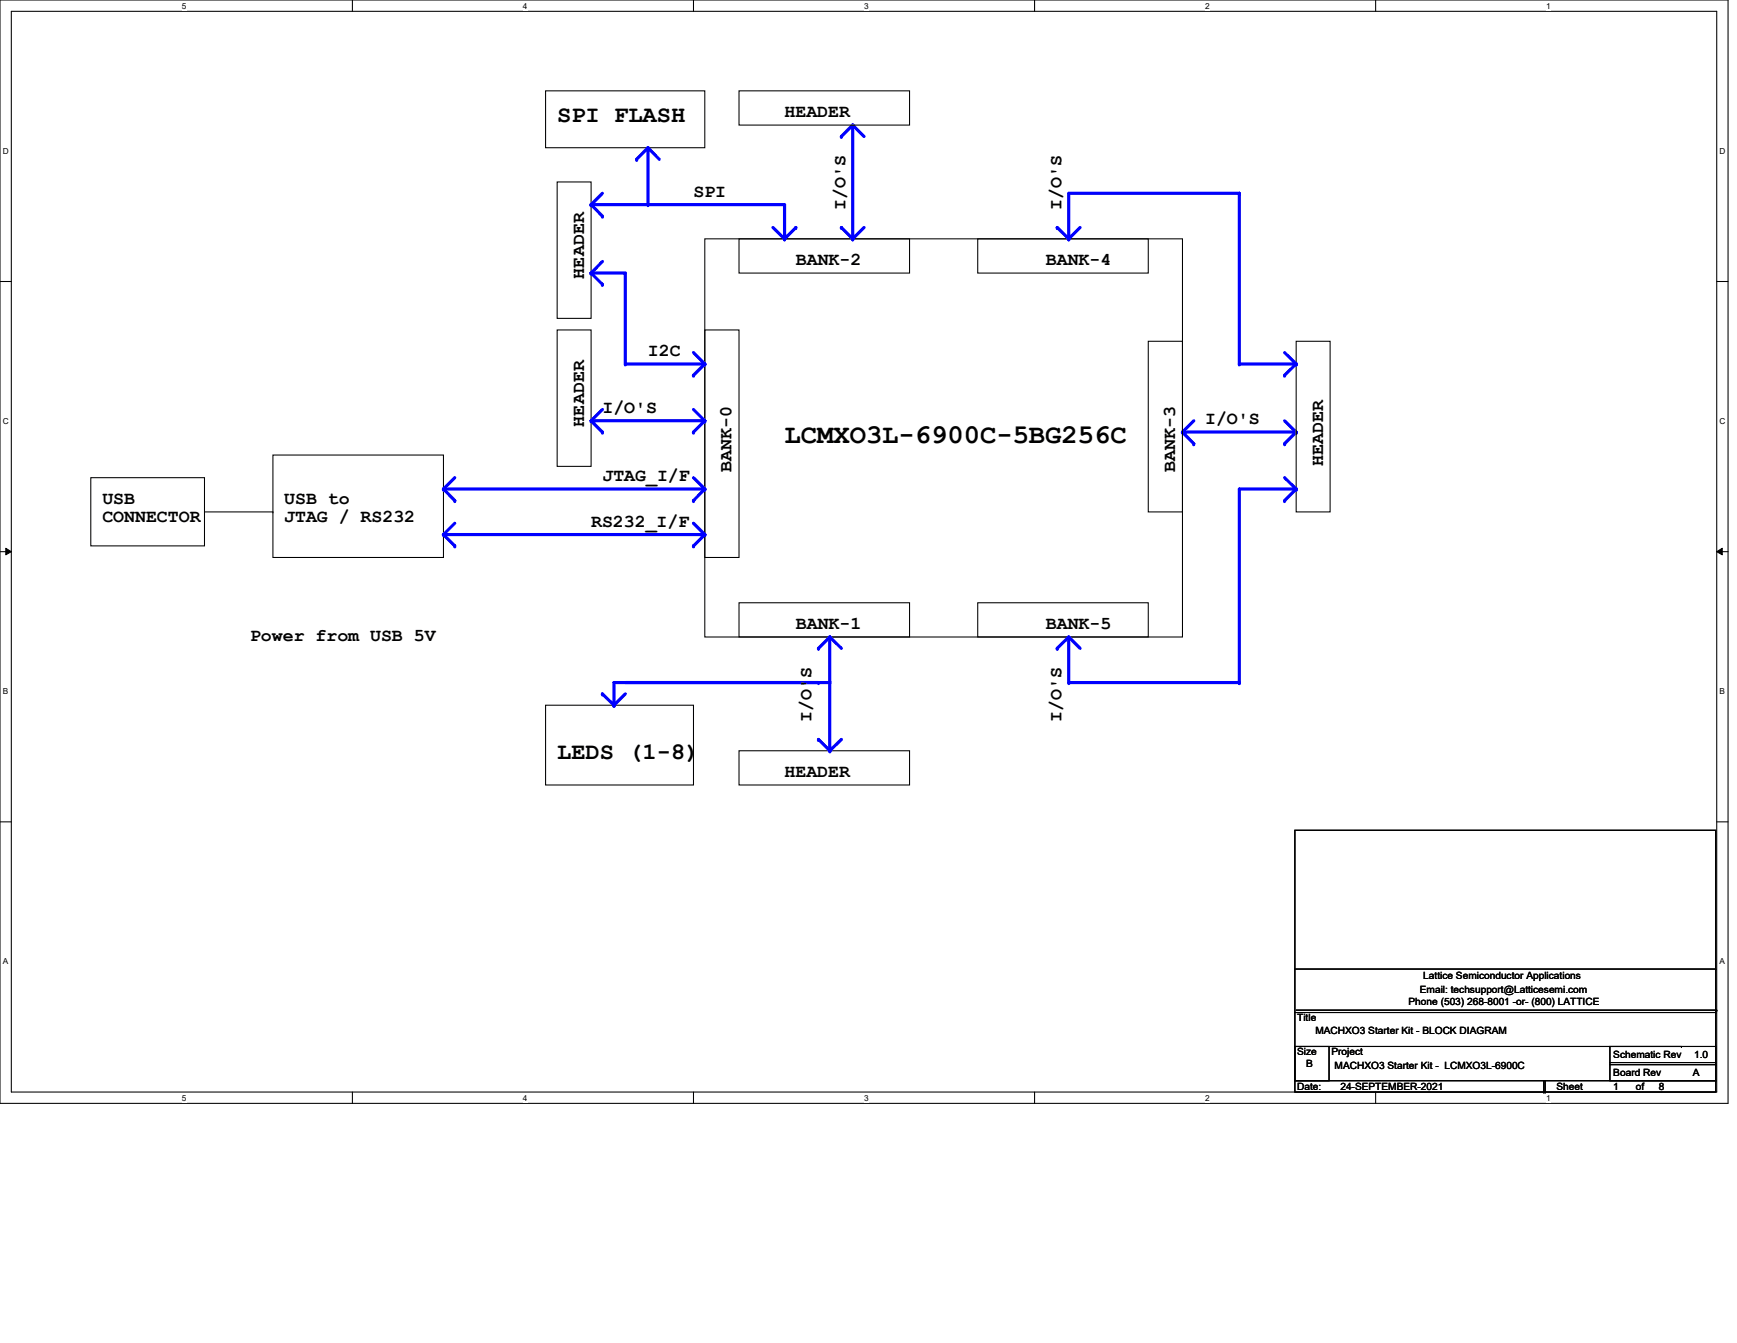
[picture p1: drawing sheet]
<svg xmlns="http://www.w3.org/2000/svg" width="279mm" height="216mm" viewBox="0 0 279 216" stroke-linecap="round" stroke-linejoin="round" font-family="sans-serif">
<path d="M0 0h278v177.4h-278zM1.8 1.8h274.3v173.8h-274.3z" fill="none" stroke="#000" stroke-width=".17"/>
<g fill="#fff">
<path d="M29.3 .2h.7v1.5h-.7z"/>
<path d="M29.3 175.8h.7v1.4h-.7z"/>
</g>
<path d="M56.7 0v1.8M56.7 175.6v1.8" fill="none" stroke="#000" stroke-width=".17"/>
<g fill="#fff">
<path d="M84.1 .2h.7v1.5h-.7z"/>
<path d="M84.1 175.8h.7v1.4h-.7z"/>
</g>
<path d="M111.5 0v1.8M111.5 175.6v1.8" fill="none" stroke="#000" stroke-width=".17"/>
<g fill="#fff">
<path d="M139 .2h.7v1.5h-.7z"/>
<path d="M139 175.8h.7v1.4h-.7z"/>
</g>
<path d="M166.4 0v1.8M166.4 175.6v1.8" fill="none" stroke="#000" stroke-width=".17"/>
<g fill="#fff">
<path d="M193.8 .2h.8v1.5h-.8z"/>
<path d="M193.8 175.8h.8v1.4h-.8z"/>
</g>
<path d="M221.3 0v1.8M221.3 175.6v1.8" fill="none" stroke="#000" stroke-width=".17"/>
<g fill="#fff">
<path d="M248.7 .2h.7v1.5h-.7z"/>
<path d="M248.7 175.8h.7v1.4h-.7z"/>
<path d="M.5 23.5h.9v1.5h-.9z"/>
<path d="M276.6 23.5h.9v1.5h-.9z"/>
<path d="M.5 67h.9v1.5h-.9z"/>
<path d="M276.6 67h.9v1.5h-.9z"/>
</g>
<path d="M0 45.3h1.8M276.1 45.3h1.9" fill="none" stroke="#000" stroke-width=".17"/>
<g fill="#fff">
<path d="M.5 110.4h.8v1.5h-.8z"/>
<path d="M276.6 110.4h.9v1.5h-.9z"/>
</g>
<path d="M0 88.7h1.8M276.1 88.7h1.9" fill="none" stroke="#000" stroke-width=".17"/>
<path d="M.9 88.1l.9 .6-.9 .5zM276.1 88.7l.9-.6v1.1z" fill="#000"/>
<path d="M.9 88.1l.9 .6-.9 .5zM276.1 88.7l.9-.6v1.1z" fill="none" stroke="#000" stroke-width=".16"/>
<g fill="#fff">
<path d="M.5 153.8h.8v1.5h-.8z"/>
<path d="M276.6 153.8h.9v1.5h-.9z"/>
</g>
<g fill="none" stroke="#000" stroke-width=".17">
<path d="M113.4 38.4h76.8v64h-76.8zM118.9 38.4h27.4v5.5h-27.4zM157.3 38.4h27.4v5.5h-27.4zM89.6 53h5.5v22h-5.5zM113.4 53h5.5v36.6h-5.5zM14.6 76.8h18.3v11h-18.3zM43.9 73.2h27.4v16.4h-27.4zM32.9 82.3h11M43.9 82.3h.1M118.9 96.9h27.4v5.5h-27.4zM157.3 96.9h27.4v5.5h-27.4zM0 132.1h1.8"/>
<path d="M118.9 120.7h27.4v5.5h-27.4zM276.1 132.1h1.9"/>
</g>
<path d="M171.9 102.4l1.8 1.8" fill="none" stroke="#00f" stroke-width=".51"/>
<circle cx="171.9" cy="102.4" r=".25" fill="#00f"/>
<path d="M171.9 102.4l-1.8 1.8" fill="none" stroke="#00f" stroke-width=".51"/>
<circle cx="170.1" cy="104.2" r=".25" fill="#00f"/>
<path d="M137.2 20.1v18.3" fill="none" stroke="#00f" stroke-width=".51"/>
<circle cx="137.2" cy="38.4" r=".25" fill="#00f"/>
<path d="M137.2 20.1l1.8 1.8" fill="none" stroke="#00f" stroke-width=".51"/>
<circle cx="137.2" cy="20.1" r=".25" fill="#00f"/>
<path d="M137.2 20.1l-1.9 1.8" fill="none" stroke="#00f" stroke-width=".51"/>
<circle cx="135.3" cy="21.9" r=".25" fill="#00f"/>
<path d="M139 36.6l-1.8 1.8" fill="none" stroke="#00f" stroke-width=".51"/>
<circle cx="137.2" cy="38.4" r=".25" fill="#00f"/>
<path d="M135.3 36.6l1.9 1.8" fill="none" stroke="#00f" stroke-width=".51"/>
<circle cx="135.3" cy="36.6" r=".25" fill="#00f"/>
<path d="M173.7 36.6l-1.8 1.8" fill="none" stroke="#00f" stroke-width=".51"/>
<circle cx="171.9" cy="38.4" r=".25" fill="#00f"/>
<path d="M170.1 36.6l1.8 1.8" fill="none" stroke="#00f" stroke-width=".51"/>
<circle cx="170.1" cy="36.6" r=".25" fill="#00f"/>
<path d="M190.2 69.5h18.3" fill="none" stroke="#00f" stroke-width=".51"/>
<circle cx="208.5" cy="69.5" r=".25" fill="#00f"/>
<path d="M192 67.6l-1.8 1.9" fill="none" stroke="#00f" stroke-width=".51"/>
<circle cx="190.2" cy="69.5" r=".25" fill="#00f"/>
<path d="M190.2 69.5l1.8 1.8" fill="none" stroke="#00f" stroke-width=".51"/>
<circle cx="192" cy="71.3" r=".25" fill="#00f"/>
<path d="M206.6 67.6l1.9 1.9" fill="none" stroke="#00f" stroke-width=".51"/>
<circle cx="208.5" cy="69.5" r=".25" fill="#00f"/>
<path d="M208.5 69.5l-1.9 1.8" fill="none" stroke="#00f" stroke-width=".51"/>
<circle cx="206.6" cy="71.3" r=".25" fill="#00f"/>
<path d="M95.1 67.6h18.3" fill="none" stroke="#00f" stroke-width=".51"/>
<circle cx="113.4" cy="67.6" r=".25" fill="#00f"/>
<path d="M96.9 65.8l-1.8 1.8" fill="none" stroke="#00f" stroke-width=".51"/>
<circle cx="95.1" cy="67.6" r=".25" fill="#00f"/>
<path d="M95.1 67.6l1.8 1.9" fill="none" stroke="#00f" stroke-width=".51"/>
<circle cx="96.9" cy="69.5" r=".25" fill="#00f"/>
<path d="M111.5 65.8l1.9 1.8" fill="none" stroke="#00f" stroke-width=".51"/>
<circle cx="113.4" cy="67.6" r=".25" fill="#00f"/>
<path d="M113.4 67.6l-1.9 1.9" fill="none" stroke="#00f" stroke-width=".51"/>
<circle cx="111.5" cy="69.5" r=".25" fill="#00f"/>
<path d="M100.6 58.5h12.8" fill="none" stroke="#00f" stroke-width=".51"/>
<circle cx="113.4" cy="58.5" r=".25" fill="#00f"/>
<path d="M111.5 56.7l1.9 1.8" fill="none" stroke="#00f" stroke-width=".51"/>
<circle cx="113.4" cy="58.5" r=".25" fill="#00f"/>
<path d="M113.4 58.5l-1.9 1.8" fill="none" stroke="#00f" stroke-width=".51"/>
<circle cx="111.5" cy="60.3" r=".25" fill="#00f"/>
<path d="M118.9 14.6h27.4v5.5h-27.4zM184.7 54.9h5.5v27.4h-5.5zM208.5 54.9h5.5v27.4h-5.5z" fill="none" stroke="#000" stroke-width=".17"/>
<path d="M71.3 78.6l1.9 1.9" fill="none" stroke="#00f" stroke-width=".51"/>
<circle cx="73.2" cy="80.5" r=".25" fill="#00f"/>
<path d="M73.2 76.8l-1.9 1.8" fill="none" stroke="#00f" stroke-width=".51"/>
<circle cx="71.3" cy="78.6" r=".25" fill="#00f"/>
<path d="M111.5 76.8l1.9 1.8" fill="none" stroke="#00f" stroke-width=".51"/>
<circle cx="113.4" cy="78.6" r=".25" fill="#00f"/>
<path d="M113.4 78.6l-1.9 1.9" fill="none" stroke="#00f" stroke-width=".51"/>
<circle cx="111.5" cy="80.5" r=".25" fill="#00f"/>
<path d="M87.8 113.4h23.7v12.8h-23.7z" fill="none" stroke="#000" stroke-width=".17"/>
<path d="M71.3 78.6h42.1" fill="none" stroke="#00f" stroke-width=".51"/>
<circle cx="113.4" cy="78.6" r=".25" fill="#00f"/>
<path d="M71.3 85.9h42.1" fill="none" stroke="#00f" stroke-width=".51"/>
<circle cx="113.4" cy="85.9" r=".25" fill="#00f"/>
<path d="M71.3 85.9l1.9 1.9" fill="none" stroke="#00f" stroke-width=".51"/>
<circle cx="73.2" cy="87.8" r=".25" fill="#00f"/>
<path d="M73.2 84.1l-1.9 1.8" fill="none" stroke="#00f" stroke-width=".51"/>
<circle cx="71.3" cy="85.9" r=".25" fill="#00f"/>
<path d="M111.5 84.1l1.9 1.8" fill="none" stroke="#00f" stroke-width=".51"/>
<circle cx="113.4" cy="85.9" r=".25" fill="#00f"/>
<path d="M113.4 85.9l-1.9 1.9" fill="none" stroke="#00f" stroke-width=".51"/>
<circle cx="111.5" cy="87.8" r=".25" fill="#00f"/>
<path d="M100.6 111.5l-1.8 1.9" fill="none" stroke="#00f" stroke-width=".51"/>
<circle cx="98.8" cy="113.4" r=".25" fill="#00f"/>
<path d="M96.9 111.5l1.9 1.9" fill="none" stroke="#00f" stroke-width=".51"/>
<circle cx="96.9" cy="111.5" r=".25" fill="#00f"/>
<path d="M98.8 109.7h32.9" fill="none" stroke="#00f" stroke-width=".51"/>
<circle cx="131.7" cy="109.7" r=".25" fill="#00f"/>
<path d="M98.8 109.7v3.7" fill="none" stroke="#00f" stroke-width=".51"/>
<circle cx="98.8" cy="113.4" r=".25" fill="#00f"/>
<path d="M95.1 43.9h5.5" fill="none" stroke="#00f" stroke-width=".51"/>
<circle cx="95.1" cy="43.9" r=".25" fill="#00f"/>
<path d="M87.8 14.6h25.6v9.1h-25.6zM89.6 29.3h5.5v21.9h-5.5z" fill="none" stroke="#000" stroke-width=".17"/>
<path d="M100.6 43.9v14.6" fill="none" stroke="#00f" stroke-width=".51"/>
<circle cx="100.6" cy="58.5" r=".25" fill="#00f"/>
<path d="M95.1 32.9h31.1" fill="none" stroke="#00f" stroke-width=".51"/>
<circle cx="95.1" cy="32.9" r=".25" fill="#00f"/>
<path d="M96.9 42l-1.8 1.9" fill="none" stroke="#00f" stroke-width=".51"/>
<circle cx="95.1" cy="43.9" r=".25" fill="#00f"/>
<path d="M95.1 43.9l1.8 1.8" fill="none" stroke="#00f" stroke-width=".51"/>
<circle cx="96.9" cy="45.7" r=".25" fill="#00f"/>
<path d="M96.9 31.1l-1.8 1.8" fill="none" stroke="#00f" stroke-width=".51"/>
<circle cx="95.1" cy="32.9" r=".25" fill="#00f"/>
<path d="M95.1 32.9l1.8 1.9" fill="none" stroke="#00f" stroke-width=".51"/>
<circle cx="96.9" cy="34.8" r=".25" fill="#00f"/>
<path d="M104.2 23.7v9.2" fill="none" stroke="#00f" stroke-width=".51"/>
<circle cx="104.2" cy="32.9" r=".25" fill="#00f"/>
<path d="M126.2 32.9v5.5" fill="none" stroke="#00f" stroke-width=".51"/>
<circle cx="126.2" cy="38.4" r=".25" fill="#00f"/>
<path d="M124.3 36.6l1.9 1.8" fill="none" stroke="#00f" stroke-width=".51"/>
<circle cx="126.2" cy="38.4" r=".25" fill="#00f"/>
<path d="M128 36.6l-1.8 1.8" fill="none" stroke="#00f" stroke-width=".51"/>
<circle cx="128" cy="36.6" r=".25" fill="#00f"/>
<path d="M104.2 23.7l1.8 1.9" fill="none" stroke="#00f" stroke-width=".51"/>
<circle cx="104.2" cy="23.7" r=".25" fill="#00f"/>
<path d="M104.2 23.7l-1.8 1.9" fill="none" stroke="#00f" stroke-width=".51"/>
<circle cx="102.4" cy="25.6" r=".25" fill="#00f"/>
<path d="M171.9 102.4v7.3" fill="none" stroke="#00f" stroke-width=".51"/>
<circle cx="171.9" cy="109.7" r=".25" fill="#00f"/>
<path d="M171.9 109.7h27.4" fill="none" stroke="#00f" stroke-width=".51"/>
<circle cx="199.3" cy="109.7" r=".25" fill="#00f"/>
<path d="M171.9 31.1v7.3" fill="none" stroke="#00f" stroke-width=".51"/>
<circle cx="171.9" cy="38.4" r=".25" fill="#00f"/>
<path d="M171.9 31.1h27.4" fill="none" stroke="#00f" stroke-width=".51"/>
<circle cx="199.3" cy="31.1" r=".25" fill="#00f"/>
<path d="M199.3 31.1v27.4" fill="none" stroke="#00f" stroke-width=".51"/>
<circle cx="199.3" cy="58.5" r=".25" fill="#00f"/>
<path d="M199.3 78.6v31.1" fill="none" stroke="#00f" stroke-width=".51"/>
<circle cx="199.3" cy="109.7" r=".25" fill="#00f"/>
<path d="M199.3 58.5h9.2" fill="none" stroke="#00f" stroke-width=".51"/>
<circle cx="208.5" cy="58.5" r=".25" fill="#00f"/>
<path d="M199.3 78.6h9.2" fill="none" stroke="#00f" stroke-width=".51"/>
<circle cx="208.5" cy="78.6" r=".25" fill="#00f"/>
<path d="M206.6 56.7l1.9 1.8" fill="none" stroke="#00f" stroke-width=".51"/>
<circle cx="208.5" cy="58.5" r=".25" fill="#00f"/>
<path d="M208.5 58.5l-1.9 1.8" fill="none" stroke="#00f" stroke-width=".51"/>
<circle cx="206.6" cy="60.3" r=".25" fill="#00f"/>
<path d="M206.6 76.8l1.9 1.8" fill="none" stroke="#00f" stroke-width=".51"/>
<circle cx="208.5" cy="78.6" r=".25" fill="#00f"/>
<path d="M208.5 78.6l-1.9 1.9" fill="none" stroke="#00f" stroke-width=".51"/>
<circle cx="206.6" cy="80.5" r=".25" fill="#00f"/>
<path d="M133.5 102.4v18.3" fill="none" stroke="#00f" stroke-width=".51"/>
<circle cx="133.5" cy="120.7" r=".25" fill="#00f"/>
<path d="M133.5 102.4l-1.8 1.8" fill="none" stroke="#00f" stroke-width=".51"/>
<circle cx="131.7" cy="104.2" r=".25" fill="#00f"/>
<path d="M133.5 102.4l1.8 1.8" fill="none" stroke="#00f" stroke-width=".51"/>
<circle cx="133.5" cy="102.4" r=".25" fill="#00f"/>
<path d="M135.3 118.9l-1.8 1.8" fill="none" stroke="#00f" stroke-width=".51"/>
<circle cx="133.5" cy="120.7" r=".25" fill="#00f"/>
<path d="M100.6 109.7h32.9" fill="none" stroke="#00f" stroke-width=".51"/>
<circle cx="133.5" cy="109.7" r=".25" fill="#00f"/>
<path d="M131.7 118.9l1.8 1.8" fill="none" stroke="#00f" stroke-width=".51"/>
<circle cx="131.7" cy="118.9" r=".25" fill="#00f"/>
<g fill="none" stroke="#000" stroke-width=".17">
<path d="M208.3 133.5h67.7v42.1h-67.7zM208.3 155.8h67.7M276 155.8h.1M208.3 168.2h5.5v5.5h-5.5zM208.3 173.7h67.7M208.3 162.8h67.7M208.3 168.2h62.2M208.5 162.4h67.6M248.3 175.6h.1M248.3 173.7v1.9M248.5 175.6h.1M248.5 173.7v1.9"/>
<path d="M259 168.2h17v5.5h-17zM259 171.2h17M259 170.8h17M270.5 168.2h.1M276 173.7h.1M276 162.8h.1M276 171.2h.1M276 170.8h.1M276.1 162.4h.1"/>
</g>
<text font-size="4.4" x="126.2" y="71.3">LCMXO3L-6900C-5BG256C</text>
<g font-size="3.8">
<text x="89.6" y="19.7">SPI FLASH</text>
<text x="89.6" y="122.1">LEDS (1-8)</text>
</g>
<g font-size="2.9">
<text x="126.2" y="18.9">HEADER</text>
<text x="111.5" y="31.7">SPI</text>
<text x="136" y="33.8" transform="rotate(-90 136 33.8)">I/O'S</text>
<text x="170.7" y="33.8" transform="rotate(-90 170.7 33.8)">I/O'S</text>
<text x="93.9" y="44.8" transform="rotate(-90 93.9 44.8)">HEADER</text>
<text x="128" y="42.6">BANK-2</text>
<text x="168.2" y="42.6">BANK-4</text>
<text x="104.2" y="57.3">I2C</text>
<text x="93.9" y="68.6" transform="rotate(-90 93.9 68.6)">HEADER</text>
<text x="96.9" y="66.4">I/O'S</text>
<text x="193.8" y="68.2">I/O'S</text>
<text x="96.9" y="77.4">JTAG_I/F</text>
<text x="117.7" y="75.9" transform="rotate(-90 117.7 75.9)">BANK-0</text>
<text x="189" y="75.9" transform="rotate(-90 189 75.9)">BANK-3</text>
<text x="212.8" y="75" transform="rotate(-90 212.8 75)">HEADER</text>
<text x="16.5" y="81">USB</text>
<text x="16.5" y="83.9">CONNECTOR</text>
<text x="45.7" y="81">USB to</text>
<text x="45.7" y="83.9">JTAG / RS232</text>
<text x="95.1" y="84.7">RS232_I/F</text>
<text x="128" y="101.2">BANK-1</text>
<text x="168.2" y="101.2">BANK-5</text>
<text x="40.2" y="103">Power from USB 5V</text>
<text x="130.5" y="116.1" transform="rotate(-90 130.5 116.1)">I/O'S</text>
<text x="170.7" y="116.1" transform="rotate(-90 170.7 116.1)">I/O'S</text>
<text x="126.2" y="124.9">HEADER</text>
</g>
<g font-size="1.6">
<text x="226.6" y="161.6">Phone (503) 268-8001 -or- (800) LATTICE</text>
<text x="228.4" y="159.6">Email: techsupport@Latticesemi.com</text>
<text x="228.9" y="157.4">Lattice Semiconductor Applications</text>
<text x="208.7" y="164.2">Title</text>
<text x="211.6" y="166.2">MACHXO3 Starter Kit - BLOCK DIAGRAM</text>
<text x="208.7" y="169.7">Size</text>
<text x="210.1" y="171.5">B</text>
<text x="214.2" y="169.7">Project</text>
<text x="214.7" y="171.9">MACHXO3 Starter Kit - LCMXO3L-6900C</text>
<text x="259.5" y="173">Board Rev</text>
<text x="259.5" y="170.1">Schematic Rev</text>
<text x="272.3" y="173">A</text>
<text x="272.5" y="170.1">1.0</text>
<text x="208.7" y="175.2">Date:</text>
<text x="215.6" y="175.2">24-SEPTEMBER-2021</text>
<text x="250.4" y="175.2">Sheet</text>
<text x="259.5" y="175.2">1</text>
<text x="263.1" y="175.2">of</text>
<text x="266.8" y="175.2">8</text>
</g>
<g font-size="1.3">
<text x="29.3" y="1.4">5</text>
<text x="84.1" y="1.4">4</text>
<text x="139" y="1.4">3</text>
<text x="193.8" y="1.4">2</text>
<text x="248.7" y="1.4">1</text>
<text x=".5" y="24.7">D</text>
<text x="276.6" y="24.7">D</text>
<text x=".5" y="68.2">C</text>
<text x="276.6" y="68.2">C</text>
<text x=".5" y="111.6">B</text>
<text x="276.6" y="111.6">B</text>
<text x=".5" y="155">A</text>
<text x="276.6" y="155">A</text>
<text x="29.3" y="177">5</text>
<text x="84.1" y="177">4</text>
<text x="139" y="177">3</text>
<text x="193.8" y="177">2</text>
<text x="248.7" y="177">1</text>
</g>
</svg>
